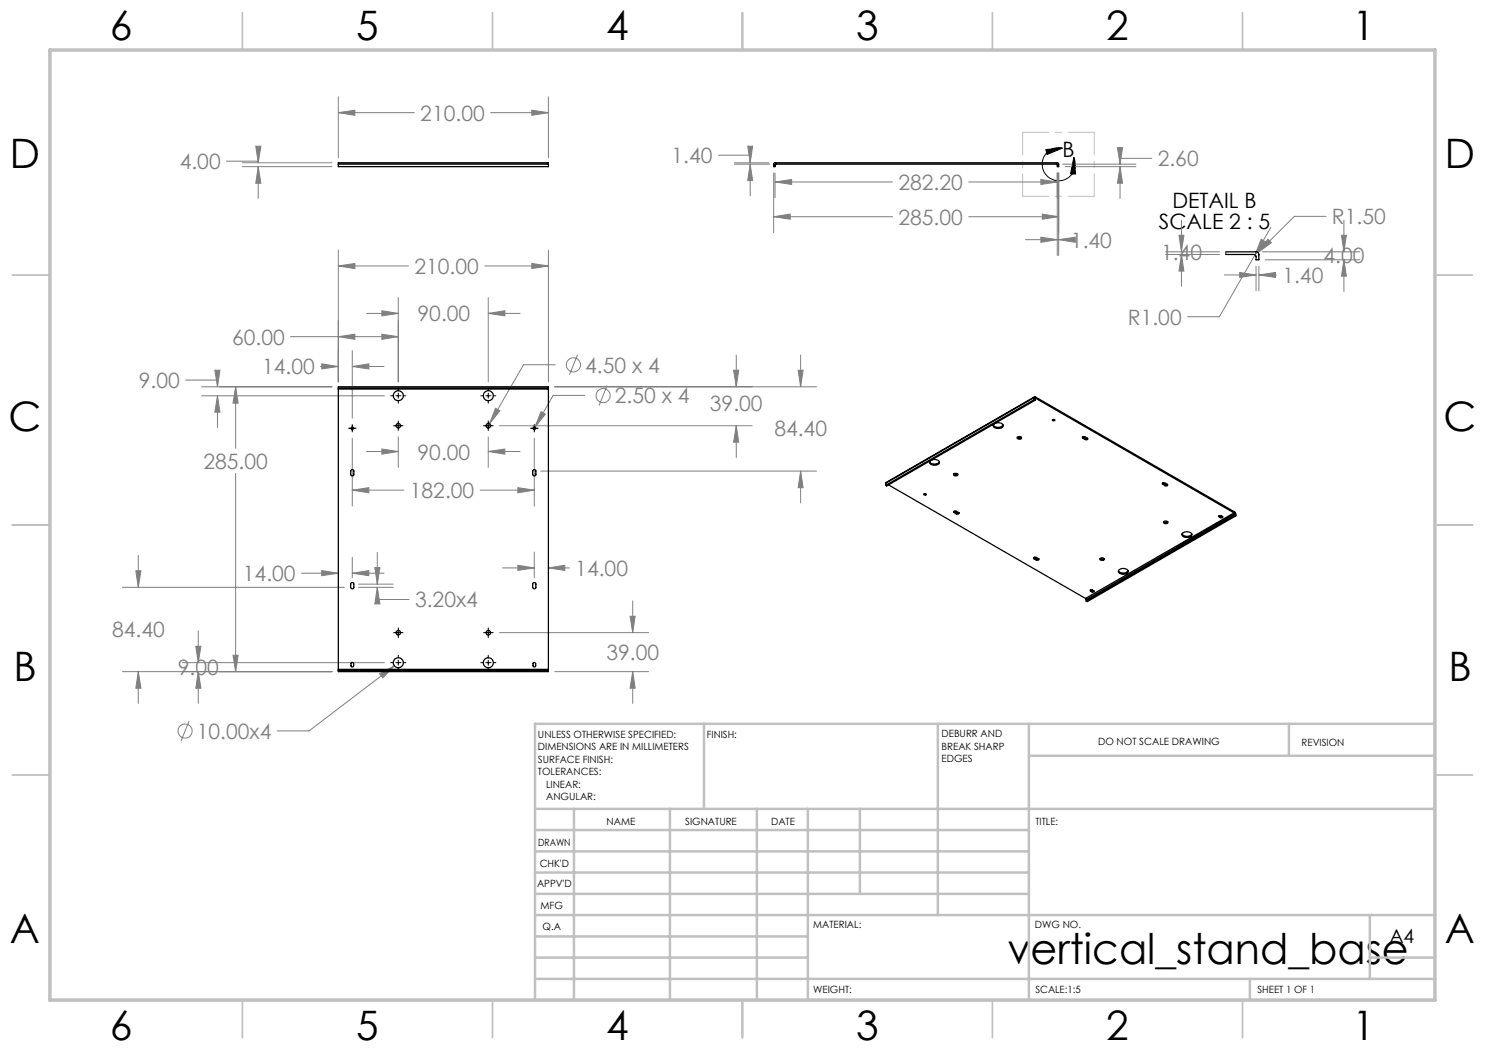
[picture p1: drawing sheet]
<svg xmlns="http://www.w3.org/2000/svg" width="297mm" height="210mm" viewBox="0 0 297 210" stroke-linecap="round" stroke-linejoin="round" font-family="sans-serif">
<g fill="none" stroke="#808080" stroke-width=".2">
<path d="M67.7 19.4v12.2M109.7 19.4v12.2M45.3 32.2h6.3v.4M48.5 33.3h17.9M48.5 32.6h17.9M51.2 29.2h1l-.6 3.4zM51.6 33.3l.6 3.3h-1zM51.6 33.3v6.4M67.7 22.5l3.3-.5v1.1zM67.7 22.5h15.2M98.1 22.5h11.6M106.4 22l3.3 .5-3.3 .6z"/>
<path d="M143.7 31h6.3v1.6M146.9 32.6h6.9M146.9 32.8h7.1M149.5 29.2h1l-.5 3.4zM150 32.8l.5 3.3h-1zM150 32.8v6.4M154.7 34.6v11.9M155 36.4l3.3-.5v1zM155 34.6v5M155 36.4h23.5M193.7 36.4h17.8M208.2 35.9l3.3 .5-3.3 .5z"/>
<path d="M211.5 34.6v16.5M211.7 34.6v16.5M212.5 32.8h14.7M213 33.3h14.2M223.5 29.5h1l-.5 3.3zM224 33.3l.5 3.3h-1zM224 33.3v6.4M230.4 31.7h-6.4v1.1M67.7 53.2l3.3-.5v1zM67.7 50v26.4M67.7 53.2h14M79.7 59.5v16.9"/>
<path d="M96.9 53.2h12.8M97.6 59.5v16.9M106.4 52.7l3.3 .5-3.3 .5zM109.7 50v26.4M154.7 43.3l3.3-.5v1zM154.7 43.3h23.8M193.7 43.3h18M205.1 47.9h6.4M208.2 47.4l3.3 .5-3.3 .6zM208.5 42.8l3.2 .5-3.2 .5zM211.7 47.9l3.4-.5v1.1zM211.7 47.9h1.3"/>
<path d="M233.1 50.4h10.8M233.1 50.9h10.8M235.8 47.1h1l-.5 3.3zM236.3 50.9l.5 3.3h-1zM236.3 44v6.4M236.3 50.9v6.3M244.9 55h6.3M247.9 54.5l3.3 .5-3.3 .5zM251 51l-7.1 12.4h-6.4M251.2 53.2v5M251.8 55l3.3-.5v1zM251.8 53.2v5"/>
<path d="M251.8 55h3.5M252.2 47.9l.9 .5-2.1 2.6zM252.4 50.4h19.6M253 52h19M253.6 47.8l.7 .7-2.7 2zM254.2 45.5l-3.2 5.5M265.2 43.3h-6.3l-7.3 7.2M268.3 47.1h1l-.5 3.3zM268.8 52l.5 3.2h-1zM268.8 44v6.4M268.8 52v6.3M37.1 76h6.4v1.4"/>
<path d="M40.3 77.4h26.1M40.3 79.2h36.6M43 74h1l-.5 3.4zM43.5 79.2l.5 3.2h-1zM43.5 79.2v6.3M47.1 77.4l.5 3.2h-1zM47.1 77.4v12.3M58.1 67.3h21.6M64.1 73.3h3.6M64.3 72.8l3.4 .5-3.4 .5zM67.7 67.3l3.3-.5v1.1zM70.4 73.3l3.4-.5v1z"/>
<path d="M70.4 70.1v13.5M70.4 73.3h6.4M73.3 62.7h6.4M76.4 62.2l3.3 .5-3.3 .5zM76.4 66.8l3.3 .5-3.3 .6zM97.6 62.7l3.4-.5v1zM97.6 62.7h6.4M110.9 77.4h52.4M111.1 72.9h-6.4l-6.8 11.9M115.5 71l-1.6 4M117 79.1h-6.4l-3.6 6.3M121.4 77.1l-1.6 4"/>
<path d="M146.7 74h1l-.5 3.4zM147.2 71v6.4M159.6 74h1l-.5 3.4zM160.1 71v6.4M47.1 94.7v39.6M70.4 98l3.4-.5v1.1zM70.4 87.7v13.5M70.4 98h10.4M73.3 90.3h6.4M76.4 89.8l3.3 .5-3.3 .5zM79.7 87.4v6.1M96 98h10.9"/>
<path d="M97.6 90.3l3.4-.5v1zM97.6 87.4v6.1M97.6 90.3h6.4M99.1 81.7l.9 .5-2.1 2.6zM99.9 85.2h50.5M103.6 97.5l3.3 .5-3.3 .6zM106.9 87.7v13.5M108.1 94.2h55.2M108.2 82.3l.9 .5-2.1 2.6zM147.2 85.2l.5 3.2h-1zM147.2 85.2v6.3M160.1 94.2l.5 3.3h-1z"/>
<path d="M160.1 94.2v6.4M24.5 117.5h44.4M27.2 114.2h1l-.5 3.3zM27.7 111.1v6.4M60.3 114.6h7.4M64.3 114.1l3.4 .5-3.4 .5zM70.4 114.6l3.4-.5v1zM70.4 111.5v4.1M70.4 114.6h6.4M71.7 116.8h6.9M71.7 117.5h6.9M75 113.5h1l-.5 3.3z"/>
<path d="M75.5 117.5l.5 3.3h-1zM75.5 117.5v2.4h6.3M75.5 110.5v6.3M100.5 113.6h6.4M103.6 113.1l3.3 .5-3.3 .5zM106.9 110.4v5.2M109.7 113.6l3.3-.5v1zM109.7 113.6h4.2M24.5 134.3h41.9M27.7 134.3l.5 3.3h-1zM27.7 134.3v6.4M36.5 132.5h40.4"/>
<path d="M39.2 129.2h1l-.5 3.3zM39.7 134.3l.5 3.3h-1zM39.7 126.2v6.3M39.7 134.3v6.4M46.6 131h1l-.5 3.3zM75.9 134.8l3-1.6-2.3 2.4zM78.9 133.2l-17.1 13h-6.3M99.9 126.5h29.8M110.9 134.3h18.8M126 123.3h1l-.5 3.2zM126.5 134.3l.5 3.3h-1zM126.5 120.2v6.3"/>
<path d="M126.5 134.3v6.4M37.8 144.2l-1.6 4"/>
<circle cx="114.7" cy="73" r="1.42"/>
<circle cx="120.6" cy="79.1" r="1.4"/>
<circle cx="37" cy="146.2" r="1.41"/>
</g>
<g fill="none" stroke="#000" stroke-width=".2">
<path d="M209.2 29.9l3.3-.3-3.1 1.3zM212.5 29.6a3.3 3.3 0 0 0-4 3.2 3.3 3.3 0 0 0 3.9 3.3 3.3 3.3 0 0 0 2.4-4.6M214.8 31.5l.3 3.3h-1zM78.1 79.2h.5M79.2 79.2h1M79.7 77.6v.5M79.7 78.6v1M80.7 79.2h.5M96.2 79.2h.5M97.2 79.2h1M97.6 77.6v.5M97.6 78.6v1"/>
<path d="M98.7 79.2h.5M69.7 85.6h1.5M70.4 84.9v1.5M78.7 85.2h1.9M79.7 80.2v.4M79.7 84.2v1.9M96.7 85.2h1.9M97.6 80.2v.4M97.6 84.2v1.9M106.1 85.6h1.5M106.9 84.9v1.5M78.1 132.5h.5"/>
<path d="M78.7 126.5h1.9M79.2 132.5h1M79.7 125.6v1.9M79.7 131v.5M79.7 132v1.1M79.7 133.6v.4M80.7 132.5h.5M96.2 132.5h.5M96.7 126.5h1.9M97.2 132.5h1M97.6 125.6v1.9M97.6 131v.5"/>
<path d="M97.6 132v1.1M97.6 133.6v.4M98.7 132.5h.5"/>
</g>
<path d="M204.5 26.5h14.3M204.5 39.3h14.3" fill="none" stroke="#c0c0c0" stroke-width=".2" stroke-dasharray="15.2 1.3 1.3 1.3" stroke-dashoffset="10"/>
<path d="M204.5 26.5v12.8M218.8 26.5v12.8" fill="none" stroke="#c0c0c0" stroke-width=".2" stroke-dasharray="15.2 1.3 1.3 1.3" stroke-dashoffset="10.7"/>
<g fill="none" stroke="#c0c0c0" stroke-width=".35">
<path d="M48.5 2.5v7.5M98.5 2.5v7.5M148.5 2.5v7.5M198.5 2.5v7.5M248.5 2.5v7.5M2.5 55h7.5M287 55h7.5M2.5 105h7.5M287 105h7.5M2.5 155h7.5M287 155h7.5M48.5 200v7.5"/>
<path d="M98.5 200v7.5M148.5 200v7.5M198.5 200v7.5M248.5 200v7.5"/>
</g>
<g fill="none" stroke="#c0c0c0" stroke-width=".5">
<path d="M140.8 144.8v17M187.6 144.8v38.2M205.8 144.8v55.2M205.8 151.2h81.2M257.8 144.8v6.4M287 144.8h-180v55.2M107 161.8h180M107 178.8h98.8M107 174.5h98.8M107 170.3h98.8M107 166h98.8M114.8 161.8v38.2"/>
<path d="M134 161.8v38.2M151.4 161.8v38.2M161.6 161.8v38.2M172 161.8v17M107 195.8h180M107 191.5h54.6M107 187.3h54.6M107 183h180M250 195.8v4.2M274 191.5h13M274 183v12.8"/>
</g>
<path d="M10 10h277v190h-277z" fill="none" stroke="#c0c0c0" stroke-width=".7"/>
<path d="M209.2 29.9l3.3-.3-3.1 1.3zM214.8 31.5l.3 3.3h-1z" fill="#000"/>
<path d="M67.7 22.5l3.3-.5v1.1zM106.4 22l3.3 .5-3.3 .6zM51.6 33.3l.6 3.3h-1zM51.2 29.2h1l-.6 3.4zM46.6 131h1l-.5 3.3zM47.1 77.4l.5 3.2h-1zM99.1 81.7l-1.2 3.1 2.1-2.6zM108.2 82.3l-1.2 3.1 2.1-2.6zM43 74h1l-.5 3.4zM43.5 79.2l.5 3.2h-1zM76.4 62.2l3.3 .5-3.3 .5zM97.6 62.7l3.4-.5v1zM76.4 89.8l3.3 .5-3.3 .5zM97.6 90.3l3.4-.5v1zM76.4 66.8l3.3 .5-3.3 .6zM67.7 67.3l3.3-.5v1.1zM67.7 53.2l3.3-.5v1zM106.4 52.7l3.3 .5-3.3 .5zM39.2 129.2h1l-.5 3.3zM39.7 134.3l.5 3.3h-1zM70.4 73.3l3.4-.5v1zM64.3 72.8l3.4 .5-3.4 .5zM103.6 97.5l3.3 .5-3.3 .6zM70.4 98l3.4-.5v1.1zM147.2 85.2l.5 3.2h-1zM146.7 74h1l-.5 3.4zM126 123.3h1l-.5 3.2zM126.5 134.3l.5 3.3h-1zM103.6 113.1l3.3 .5-3.3 .5zM109.7 113.6l3.3-.5v1zM70.4 114.6l3.4-.5v1zM64.3 114.1l3.4 .5-3.4 .5zM75 113.5h1l-.5 3.3zM75.5 117.5l.5 3.3h-1zM27.2 114.2h1l-.5 3.3zM27.7 134.3l.5 3.3h-1zM160.1 94.2l.5 3.3h-1zM159.6 74h1l-.5 3.4zM75.9 134.8l.7 .8 2.3-2.4zM155 36.4l3.3-.5v1zM208.2 35.9l3.3 .5-3.3 .5zM208.5 42.8l3.2 .5-3.2 .5zM154.7 43.3l3.3-.5v1zM150 32.8l.5 3.3h-1zM149.5 29.2h1l-.5 3.4zM208.2 47.4l3.3 .5-3.3 .6zM211.7 47.9l3.4-.5v1.1zM223.5 29.5h1l-.5 3.3zM224 33.3l.5 3.3h-1zM251.8 55l3.3-.5v1zM247.9 54.5l3.3 .5-3.3 .5zM268.8 52l.5 3.2h-1zM268.3 47.1h1l-.5 3.3zM236.3 50.9l.5 3.3h-1zM235.8 47.1h1l-.5 3.3zM253.6 47.8l-2 2.7 2.7-2zM252.2 47.9l-1.2 3.1 2.1-2.6z" fill="#808080"/>
<g fill="none" stroke="#000" stroke-width=".25">
<path d="M67.7 32.8v-.2h42v.2M67.7 32.8v.5h42v-.5M67.7 32.8h42M154.8 32.6h56.8l.1 .2v.5h-.2l-.2-.5h-56.1l-.2 .5h-.3zM245.2 50.4h6a.55 .55 0 0 1 .6 .6v1h-.6v-.9l-.4-.2h-5.7M67.7 77.6v.2M67.7 77.6v-.2h42v.2M67.7 77.8v56.1M67.7 77.6h42M67.7 77.8h42M109.7 77.6v.2M109.7 77.8v56.1"/>
<path d="M206.8 79.5l.2-.1 39.9 23 .3 .3v.5M206.8 79.9l-29.7 17.2M206.8 79.5l-29.7 17.2M206.8 79.5v.4M206.8 79.9l.2 .1M206.9 79.4l-29.8 17.3M207 79.8v.2M207.2 79.7l-.2 .1M207.2 79.7l39.6 22.9M70.2 94l.2-.1 .4 .2v.8a.32 .32 0 0 1-.4 .3 .32 .32 0 0 1-.3-.3zM106.6 94l.3-.1 .3 .2v.8a.32 .32 0 0 1-.3 .3 .32 .32 0 0 1-.4-.3zM177.1 96.7v.4"/>
<path d="M177.7 97l39.4 22.7M184.7 98.8a.22 .22 0 0 1 .3-.1 .22 .22 0 0 1 .2 .3h-.3zM184.9 98.8h.2M185.9 92.3a1.29 1.29 0 0 0 2 0M185.9 92.3a1.25 1.25 0 0 1 2 .1 1.08 1.08 0 0 1-1 .7 1.08 1.08 0 0 1-1-.7zM190.7 94.8l.4 .2 .5-.2M190.8 94.7a.41 .41 0 0 1 .5 0 .41 .41 0 0 1 .2 .4 .44 .44 0 0 1-.4 .1 .44 .44 0 0 1-.4-.4zM198.6 85a1.29 1.29 0 0 0 2 0M198.9 84.7a1.34 1.34 0 0 1 1.7 .3 1.09 1.09 0 0 1-1.7 .5l-.3-.3 .3-.5M203.5 87.4l.3 .2 .5-.2M203.5 87.4a.43 .43 0 0 1 .5-.1 .43 .43 0 0 1 .3 .4 .4 .4 0 0 1-.5 .2 .4 .4 0 0 1-.3-.5zM207 80l-29.7 17.2-.2-.1"/>
<path d="M210.5 83.9l.5 .1a.21 .21 0 0 1-.3 .2 .21 .21 0 0 1-.2-.3zM210.6 83.9h.3M216.5 87.4h.1M216.6 87.7l-.1-.2 .2-.2 .8 .4M216.6 87.7l.4 .2M216.6 87.4v.3M216.6 87.4l.4 .3M217 87.7v.2M217.5 87.7l.1 .2h-.6M217.5 87.7h-.5M232.5 96.6l.1 .1M232.6 96.9l-.1-.2 .3-.2 .7 .4v.2h-.5"/>
<path d="M232.6 96.9l.4 .2M232.6 96.7v.2M232.6 96.7l.4 .2M233 96.9h.5M233 96.9v.2M70.2 116.6l.4-.1 .2 .2v.8a.32 .32 0 0 1-.4 .3 .32 .32 0 0 1-.3-.3zM106.6 116.6l.4-.1 .2 .2v.8a.32 .32 0 0 1-.3 .3 .32 .32 0 0 1-.4-.3zM190.8 102.5l-.1-.2 .4-.1 .7 .4-.2 .2h-.3M190.8 102.5l.5 .3M190.8 102.3v.2M190.8 102.3l.5 .2M191.3 102.5h.5"/>
<path d="M191.3 102.5v.3M206.8 111.8v-.3l.4-.1 .6 .5-.3 .2-.2-.1M206.8 111.5h.1M206.8 111.8l.5 .2M206.8 111.5v.3M206.8 111.5l.5 .3M207.3 111.8v.2M207.8 111.8h-.5M217.1 119.7l.1 .2M217.2 119.9v.3M218.1 118.2l.3 .2M218.4 118.1l.4 .1"/>
<path d="M218.4 118.1v.3M218.4 118.1l-.3-.1v.2M218.8 118.2v.2h-.4M218.8 118.2l-.6-.2-.2 .1 .1 .1M220 111.7l.3 .2 .5-.2M220.1 111.7a.44 .44 0 0 1 .4-.1 .44 .44 0 0 1 .3 .3 .5 .5 0 0 1-.8-.1zM223.7 114.2a1.24 1.24 0 0 0 1.9 0M223.8 114a1.14 1.14 0 0 1 1.8 .3 1.12 1.12 0 0 1-1.9-.1zM232.7 104.3a.5 .5 0 0 1 .9 .3 .45 .45 0 0 1-.5 .2 .45 .45 0 0 1-.4-.5zM232.7 104.3a.55 .55 0 0 0 .8 0M236.4 106.8a1.29 1.29 0 0 0 2 0M236.5 106.6a1.34 1.34 0 0 1 1.9 .2 1.12 1.12 0 0 1-2 .3z"/>
<path d="M243.8 103.4l.3 .1M243.8 103.1v.3M243.9 103.1l.2 .2M244.1 103.3h.4M244.1 103.3v.2M244.5 103.3v.2h-.4M244.5 103.3l-.6-.2-.1 .1v.2M246.8 102.6l.1 .2M246.8 102.6l-29.7 17.1M246.9 103.1l.3 .1M246.9 102.8v.3M246.9 103.1l-29.7 17.1"/>
<path d="M246.9 102.8l-29.7 17.1M247.2 103.2l-29.7 17.1-.3-.1M67.7 133.9v.2M67.7 134.1v.2h42v-.2M67.7 134.1h42M67.7 133.9h42M70.2 132.6l.1-.1 .4 .1v.5a.27 .27 0 0 1-.2 .3 .27 .27 0 0 1-.3-.3zM106.8 132.5l.3 .1v.5a.27 .27 0 0 1-.2 .3 .27 .27 0 0 1-.3-.3v-.5zM109.7 133.9v.2"/>
<circle cx="79.7" cy="79.1" r="1"/>
<circle cx="97.7" cy="79.1" r="1"/>
<circle cx="70.5" cy="85.6" r=".25"/>
<circle cx="79.7" cy="85.1" r=".45"/>
<circle cx="97.7" cy="85.2" r=".46"/>
<circle cx="106.9" cy="85.7" r=".25"/>
<circle cx="79.7" cy="126.5" r=".46"/>
<circle cx="79.7" cy="132.6" r=".99"/>
<circle cx="97.7" cy="126.6" r=".44"/>
<circle cx="97.7" cy="132.5" r="1"/>
</g>
<path d="M245.2 50.4l-.1 .5" fill="none" stroke="#000" stroke-width=".2"/>
<text font-size="8.5" x="201.5" y="192.7">vertical_stand_base</text>
<g font-size="8.1">
<text x="22" y="8">6</text>
<text x="71.2" y="8">5</text>
<text x="121.2" y="8">4</text>
<text x="171.3" y="8">3</text>
<text x="221.3" y="8">2</text>
<text x="270.5" y="8">1</text>
<text x="2" y="33.6">D</text>
<text x="289" y="33.6">D</text>
<text x="1.7" y="86.1">C</text>
<text x="288.7" y="86.1">C</text>
<text x="2.7" y="136.1">B</text>
<text x="289.7" y="136.1">B</text>
<text x="2" y="188.6">A</text>
<text x="289" y="188.6">A</text>
<text x="22" y="208">6</text>
<text x="71.2" y="208">5</text>
<text x="121.2" y="208">4</text>
<text x="171.3" y="208">3</text>
<text x="221.3" y="208">2</text>
<text x="270.5" y="208">1</text>
</g>
<g font-size="4.2" fill="#808080">
<text x="84.1" y="24.1">210.00</text>
<text x="35.9" y="33.8">4.00</text>
<text x="134.3" y="32.6">1.40</text>
<text x="231.5" y="33.3">2.60</text>
<text x="179.7" y="38">282.20</text>
<text x="179.7" y="44.9">285.00</text>
<text x="266.4" y="44.9">R1.50</text>
<text x="214.2" y="49.5">1.40</text>
<text x="232.2" y="52.1">1.40</text>
<text x="264.7" y="52.5">4.00</text>
<text x="82.9" y="54.8">210.00</text>
<text x="256.5" y="56.6">1.40</text>
<text x="83.5" y="64.3">90.00</text>
<text x="225.6" y="65">R1.00</text>
<text x="46.4" y="68.9">60.00</text>
<text x="27.8" y="77.6">9.00</text>
<text x="52.4" y="74.9">14.00</text>
<text x="117" y="74.5">4.50 x 4</text>
<text x="123" y="80.7">2.50 x 4</text>
<text x="142" y="82.2">39.00</text>
<text x="154.9" y="87.3">84.40</text>
<text x="40.7" y="93.8">285.00</text>
<text x="83.5" y="91.9">90.00</text>
<text x="82" y="99.6">182.00</text>
<text x="48.6" y="116.2">14.00</text>
<text x="115.1" y="115.2">14.00</text>
<text x="83" y="121.5">3.20x4</text>
<text x="22.4" y="127.5">84.40</text>
<text x="121.3" y="131.9">39.00</text>
<text x="35.6" y="135">9.00</text>
<text x="39.4" y="147.7">10.00x4</text>
</g>
<g font-size="4.2">
<text x="212.5" y="31.4">B</text>
<text x="234.5" y="41.6">DETAIL B</text>
<text x="231.8" y="45.8">SCALE 2 : 5</text>
</g>
<text font-size="3.9" x="277.9" y="188.5">A4</text>
<g font-size="2">
<text x="107.6" y="147.6">UNLESS OTHERWISE SPECIFIED:</text>
<text x="141.4" y="147.6">FINISH:</text>
<text x="188.3" y="147.5">DEBURR AND</text>
<text x="188.3" y="150">BREAK SHARP</text>
<text x="219.6" y="149">DO NOT SCALE DRAWING</text>
<text x="260.3" y="149.2">REVISION</text>
<text x="107.6" y="150.1">DIMENSIONS ARE IN MILLIMETERS</text>
<text x="107.6" y="152.6">SURFACE FINISH:</text>
<text x="107.6" y="155.1">TOLERANCES:</text>
<text x="188.3" y="152.5">EDGES</text>
<text x="109.2" y="157.6">LINEAR:</text>
<text x="109.2" y="160.1">ANGULAR:</text>
<text x="121.3" y="165">NAME</text>
<text x="137" y="164.9">SIGNATURE</text>
<text x="154.2" y="164.9">DATE</text>
<text x="207.1" y="164.9">TITLE:</text>
<text x="107.6" y="169.1">DRAWN</text>
<text x="107.9" y="173.3">CHK'D</text>
<text x="107.4" y="177.4">APPV'D</text>
<text x="108.1" y="181.8">MFG</text>
<text x="108.5" y="186">Q.A</text>
<text x="162.6" y="185.5">MATERIAL:</text>
<text x="207" y="185.5">DWG NO.</text>
<text x="162.6" y="198.5">WEIGHT:</text>
<text x="207.1" y="198.6">SCALE:1:5</text>
<text x="251.5" y="198.6">SHEET 1 OF 1</text>
</g>
</svg>
